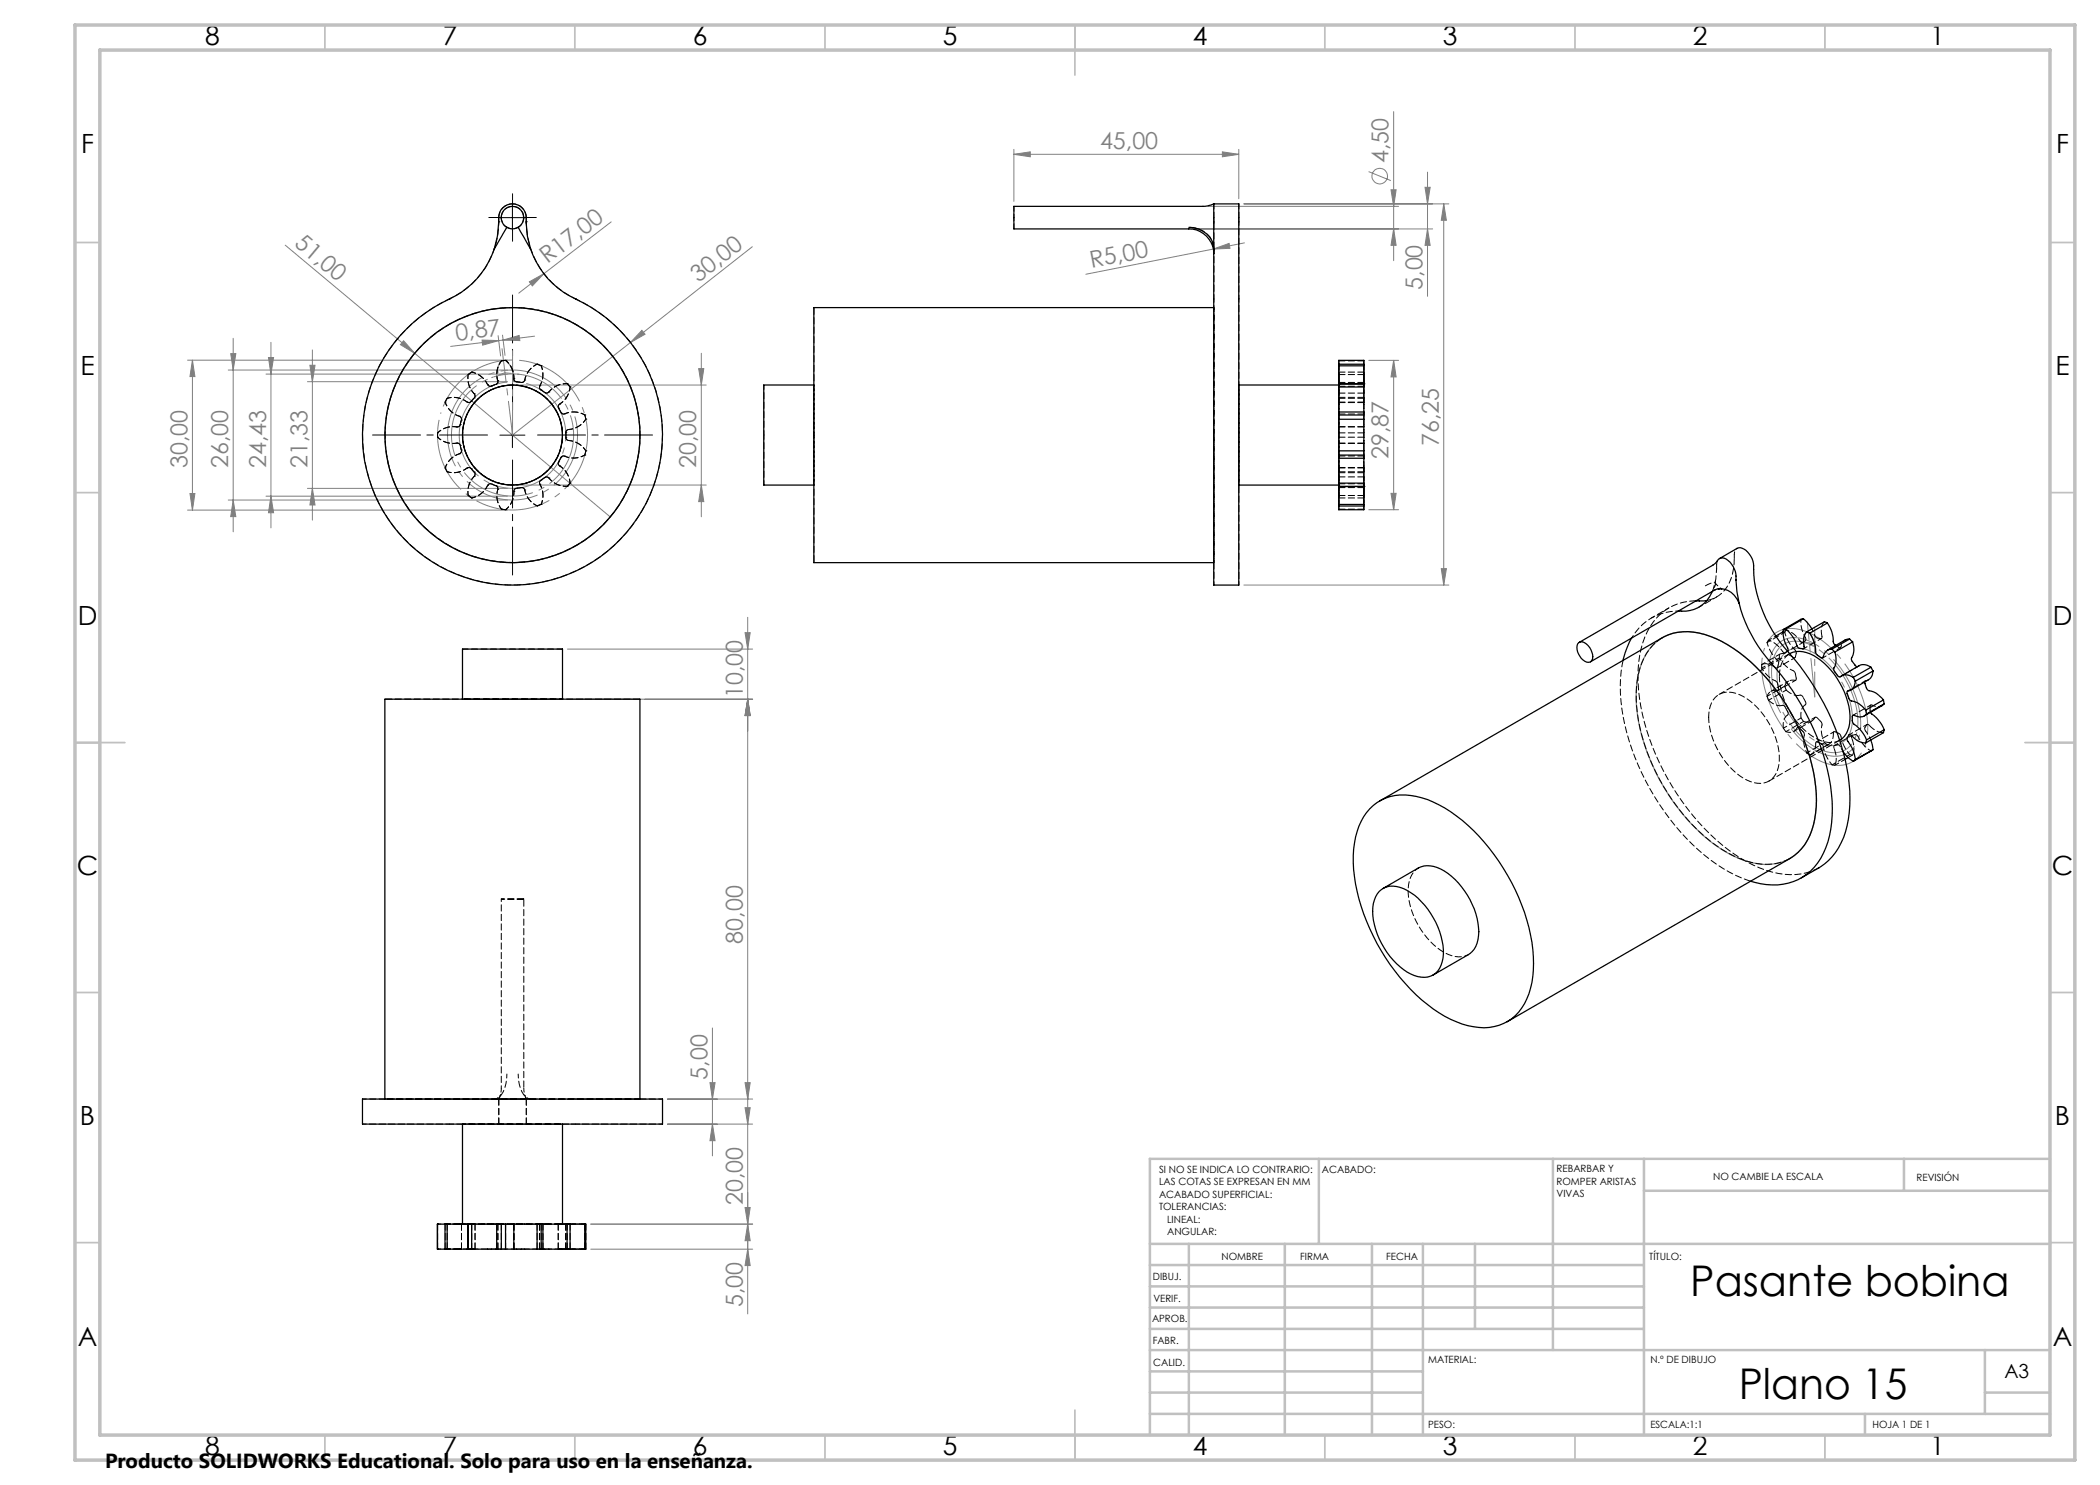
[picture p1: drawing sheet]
<svg xmlns="http://www.w3.org/2000/svg" width="420mm" height="297mm" viewBox="0 0 420 297" stroke-linecap="round" stroke-linejoin="round" font-family="sans-serif">
<g fill="none" stroke="#808080" stroke-width=".2">
<path d="M202.8 30.9l3.3-.5v1zM202.8 29.9v10.4M202.8 30.9h45M244.5 30.4l3.3 .5-3.3 .5zM247.8 29.9v9.9M273.7 34.3l4.5 1.8M278.2 38h1l-.5 3.3zM278.7 22.3v29.8M285 37.5h1l-.5 3.3zM285.5 34.4v24.9M57 49l65.1 54.4M105.9 56.4l2.9-1.7-2.3 2.5z"/>
<path d="M122.2 44.4l-18.4 14.2M150.5 49.4l-48 37.6M238.8 45.8h47.7M241.6 41.3h38.1M242.7 49.8l3.1-1.1 .2 1zM242.7 49.8l-25.5 5.1M248.8 40.8h41M248.9 48.6l-6.2 1.2M278.7 45.8l.5 3.3h-1zM285.5 45.8l.5 3.3h-1zM288.7 40.8v76.2M288.7 40.8l.6 3.3h-1z"/>
<path d="M37.5 72h64M38.5 72v30M38.5 72l.5 3.3h-1zM45.6 74h55.9M46.1 70.7h1.1l-.6 3.3zM46.6 67.7v38.7M53.2 74.8h48.3M53.7 71.5h1l-.5 3.3zM54.2 68.5v37.1M61.5 76.3h40M62 73.1h1l-.5 3.2zM62.5 70v34"/>
<path d="M80.7 68.2l2.2 2.5-2.8-1.8zM96.4 68l3.4 .1-3.3 .9zM99.6 67.1l.5 4.1M99.8 68.1l-9.7 1.2M100.5 67l.5 4.1M100.6 68l-.8 .1M100.6 68l3.2-.9 .2 1zM103.5 77h37.8M106.9 67.2l-6.3 .8M128.4 66.1l.6 .7-2.9 1.7zM139.7 73.7h1.1l-.5 3.3zM140.3 70.7v32.7"/>
<path d="M273.8 72.1h5.9M278.7 72.1l.5 3.3h-1zM278.7 72.1v29.8M38 98.7h1l-.5 3.3zM53.2 99.2h48.3M54.2 99.2l.5 3.3h-1zM61.5 97.7h40M62.5 97.7l.5 3.3h-1zM103.5 97h37.8M140.3 97l.5 3.3h-1.1zM278.2 98.7h1l-.5 3.2zM37.5 102h64"/>
<path d="M45.6 100h55.9M46.6 100l.6 3.3h-1.1zM248.8 117h41M273.8 101.9h5.9M288.3 113.7h1l-.6 3.3zM113.5 139.8h37M113.5 129.8h37M149 126.5h1l-.5 3.3zM149.5 139.8l.5 3.3h-1zM149.5 123.5v139.3M133.5 219.8h17M142 216.5h1l-.5 3.3z"/>
<path d="M142.5 205.6v25.6M149 216.5h1l-.5 3.3zM133.5 224.8h17M142.5 224.8l.5 3.3h-1zM149 221.5h1l-.5 3.3zM118.1 244.8h32.4M118.1 249.8h32.4M149 241.5h1l-.5 3.3zM149.5 244.8l.5 3.3h-1zM149.5 249.8l.5 3.3h-1z"/>
<circle cx="275.9" cy="35.2" r="1.56"/>
</g>
<g fill="none" stroke="#808080" stroke-width=".25">
<path d="M100.3 72.2a4.5 4.5 0 0 0-.6 4.5M101.1 72.1a4.6 4.6 0 0 1 1.6 4.3M330.7 128.9a10 10 0 0 1 10.8-1.8 30.6 30.6 0 0 1 14.3 11.8 38.8 38.8 0 0 1 7.5 21.4 14.2 14.2 0 0 1-3.5 10 9.9 9.9 0 0 1-10.3 2 28.1 28.1 0 0 1-13.2-9.7 40.3 40.3 0 0 1-9.1-22.5 15.2 15.2 0 0 1 3.2-10.8zM361.4 126.4a3.4 3.4 0 0 0-.4 3.5M361.9 126.6a6 6 0 0 1 1.2 4.2"/>
<circle cx="102.5" cy="87" r="25.5"/>
</g>
<path d="M90.1 83.2a13 13 0 0 1 21.7-5.3 13 13 0 0 1-5.7 21.6 13 13 0 0 1-16.3-15.3l.3-1" fill="none" stroke="#808080" stroke-width=".2" stroke-dasharray="15.2 1.3 1.3 1.3" stroke-dashoffset="4.9" stroke-linecap="butt"/>
<path d="M92.3 83.9a10.7 10.7 0 0 1 17.8-4.4 10.7 10.7 0 0 1-4.6 17.7 10.7 10.7 0 0 1-13.4-12.4l.2-.9" fill="none" stroke="#808080" stroke-width=".2" stroke-dasharray="15.2 1.3 1.3 1.3" stroke-dashoffset="2.7" stroke-linecap="butt"/>
<path d="M90.8 83.4a12.2 12.2 0 0 1 20.4-5 12.2 12.2 0 0 1-5.3 20.3 12.2 12.2 0 0 1-15.3-14.3l.2-1" fill="none" stroke="#808080" stroke-width=".2" stroke-dasharray="15.2 1.3 1.3 1.3" stroke-dashoffset="7.3" stroke-linecap="butt"/>
<path d="M88.2 82.6a15 15 0 0 1 25-6.1 15 15 0 0 1-6.6 24.9 15 15 0 0 1-18.7-17.7l.3-1.1" fill="none" stroke="#808080" stroke-width=".2" stroke-dasharray="15.2 1.3 1.3 1.3" stroke-dashoffset="-1.4" stroke-linecap="butt"/>
<path d="M354.2 131.2a4.9 4.9 0 0 1 6.8-3.3 18 18 0 0 1 9.5 9.8 14 14 0 0 1 1 10.5 5 5 0 0 1-7 2.6 18.6 18.6 0 0 1-9.5-10.7 14.2 14.2 0 0 1-.8-8.9" fill="none" stroke="#808080" stroke-width=".2" stroke-dasharray="15.2 1.3 1.3 1.3" stroke-dashoffset="3.4" stroke-linecap="butt"/>
<path d="M355.7 132.7a4.2 4.2 0 0 1 6.1-2.6 16.2 16.2 0 0 1 8.5 11.8 6.7 6.7 0 0 1-1.6 6.5 5.1 5.1 0 0 1-5.8-.3 16.3 16.3 0 0 1-7.4-14.1l.2-1.3" fill="none" stroke="#808080" stroke-width=".2" stroke-dasharray="15.2 1.3 1.3 1.3" stroke-dashoffset="-.2" stroke-linecap="butt"/>
<path d="M354.7 131.7a4.7 4.7 0 0 1 6.7-3 17.6 17.6 0 0 1 9.2 10.3 11.3 11.3 0 0 1 0 9.4 4.8 4.8 0 0 1-6.3 1.6 18.1 18.1 0 0 1-9.3-11.4 12.3 12.3 0 0 1-.3-6.9" fill="none" stroke="#808080" stroke-width=".2" stroke-dasharray="15.2 1.3 1.3 1.3" stroke-dashoffset="5.4" stroke-linecap="butt"/>
<path d="M352.8 129.9a5.7 5.7 0 0 1 7.9-3.8 20.2 20.2 0 0 1 10.4 10.2 17.8 17.8 0 0 1 2 12.5 5.7 5.7 0 0 1-7.9 3.9 20.2 20.2 0 0 1-10.4-10.2 17.8 17.8 0 0 1-2-12.6" fill="none" stroke="#808080" stroke-width=".2" stroke-dasharray="15.2 1.3 1.3 1.3" stroke-dashoffset="-1.6" stroke-linecap="butt"/>
<g fill="none" stroke="#c0c0c0" stroke-width=".35">
<path d="M65 5v5M115 5v5M165 5v5M215 5v10M265 5v5M315 5v5M365 5v5M15 48.5h5M410 48.5h5M15 98.5h5M410 98.5h5M15 148.5h10"/>
<path d="M405 148.5h10M15 198.5h5M410 198.5h5M15 248.5h5M410 248.5h5M65 287v5M115 287v5M165 287v5M215 282v10M265 287v5M315 287v5M365 287v5"/>
</g>
<g fill="none" stroke="#c0c0c0" stroke-width=".5">
<path d="M263.8 231.8v17M310.6 231.8v38.2M328.8 231.8v55.2M328.8 238.2h81.2M380.8 231.8v6.4M410 231.8h-180v55.2M230 248.8h180M230 257.3h98.8M230 253h98.8M237.8 248.8v38.2M257 248.8v38.2M274.4 248.8v38.2"/>
<path d="M284.6 248.8v38.2M295 248.8v17M230 265.8h98.8M230 261.5h98.8M230 278.5h54.6M230 274.3h54.6M230 270h180M397 278.5h13M397 270v12.8M230 282.8h180M373 282.8v4.2"/>
</g>
<path d="M15 5h400v287h-400zM20 10h390v277h-390z" fill="none" stroke="#c0c0c0" stroke-width=".7"/>
<path d="M97.5 87h-23M102.5 82v-23M102.5 92v23M107.5 87h23" fill="none" stroke="#000" stroke-width=".2" stroke-dasharray="15.2 1.3 1.3 1.3" stroke-dashoffset="5.6"/>
<path d="M100 43.5h-2.2M102.5 41v-2.2M102.5 46v2.3M105 43.5h2.3" fill="none" stroke="#000" stroke-width=".2" stroke-dasharray="15.2 1.3 1.3 1.3"/>
<path d="M100 43.5h5M102.5 41v5M100 87h5M102.5 84.5v5" fill="none" stroke="#000" stroke-width=".2"/>
<path d="M102.5 87v-16.9" fill="none" stroke="#808080" stroke-width=".2" stroke-dasharray="15.2 1.3 1.3 1.3" stroke-dashoffset="8.7"/>
<path d="M99.4 74.4l4.4 .5M102.5 74l-4.2 1.5" fill="none" stroke="#808080" stroke-width=".2" stroke-dasharray="15.2 1.3 1.3 1.3" stroke-dashoffset="14.9"/>
<path d="M102.5 87l-2.1-17.3" fill="none" stroke="#808080" stroke-width=".2" stroke-dasharray="15.2 1.3 1.3 1.3" stroke-dashoffset="8.5"/>
<path d="M362.9 139.4v-13.8" fill="none" stroke="#808080" stroke-width=".2" stroke-dasharray="15.2 1.3 1.3 1.3" stroke-dashoffset="10.3"/>
<path d="M362.9 128.8l-2.9-.5" fill="none" stroke="#808080" stroke-width=".2" stroke-dasharray="15.2 1.3 1.3 1.3"/>
<path d="M362.9 139.4l-1.4-15" fill="none" stroke="#808080" stroke-width=".2" stroke-dasharray="15.2 1.3 1.3 1.3" stroke-dashoffset="7.5"/>
<path d="M360.7 127.8l3.2 2.2" fill="none" stroke="#808080" stroke-width=".2" stroke-dasharray="15.2 1.3 1.3 1.3" stroke-dashoffset="15.2"/>
<g fill="#808080">
<path d="M80.7 68.2l2.2 2.5-2.8-1.8z"/>
<path d="M242.7 49.8l3.1-1.1 .2 1z"/>
<path d="M105.9 56.4l2.9-1.7-2.3 2.5z"/>
<path d="M128.4 66.1l.6 .7-2.9 1.7z"/>
<path d="M96.4 68l3.4 .1-3.3 .9zM100.6 68l3.2-.9 .2 1z"/>
<path d="M142.5 224.8l.5 3.3h-1zM142 216.5h1l-.5 3.3zM149 216.5h1l-.5 3.3zM149.5 139.8l.5 3.3h-1zM149.5 139.8l.5 3.3h-1zM149 126.5h1l-.5 3.3zM149.5 244.8l.5 3.3h-1zM149 221.5h1l-.5 3.3z"/>
<path d="M139.7 73.7h1.1l-.5 3.3zM140.3 97l.5 3.3h-1.1zM38.5 72l.5 3.3h-1zM38 98.7h1l-.5 3.3zM46.1 70.7h1.1l-.6 3.3zM46.6 100l.6 3.3h-1.1zM53.7 71.5h1l-.5 3.3zM54.2 99.2l.5 3.3h-1zM62 73.1h1l-.5 3.2zM62.5 97.7l.5 3.3h-1zM278.2 38h1l-.5 3.3zM278.7 45.8l.5 3.3h-1zM288.7 40.8l.6 3.3h-1zM288.3 113.7h1l-.6 3.3zM285 37.5h1l-.5 3.3zM285.5 45.8l.5 3.3h-1zM278.7 72.1l.5 3.3h-1zM278.2 98.7h1l-.5 3.2zM149 241.5h1l-.5 3.3zM149.5 249.8l.5 3.3h-1z"/>
<path d="M202.8 30.9l3.3-.5v1zM244.5 30.4l3.3 .5-3.3 .5z"/>
</g>
<g fill="none" stroke="#000" stroke-width=".25">
<path d="M98.8 49.8a16.2 16.2 0 0 0 .9-5.3 2.98 2.98 0 0 1 3.3-3.7 3.1 3.1 0 0 1 2.2 3.8l.3 2.6 .6 2.6M98.8 49.8a16.9 16.9 0 0 1-8.9 10 30 30 0 0 0-11 45.8 30 30 0 0 0 47.2 0 30 30 0 0 0-11-45.8 16.8 16.8 0 0 1-9-10M101.4 45.5l-2.6 4.3M103.6 45.5l2.5 4.3M237.8 45.5a4.7 4.7 0 0 1 4.9 4.3M242.7 40.8l-1.8 .5h-38.1v4.5h35a4.9 4.9 0 0 1 4.9 5M242.7 40.8h5.1v76.2h-5.1v-67.2M242.7 40.8v9M162.8 77h-10v20h10M242.7 61.5h-79.9v51h79.9M247.8 77h20M267.8 77.4v5"/>
<path d="M267.8 76.8v.6M267.8 76.8h.1M267.8 73.2v3.6M267.8 72.8v.4M267.8 72.8v-.7h5v.7M267.8 76.8h5M267.8 77.4h5M267.8 73.2h5M267.8 72.8h5M272.8 77.4v5M272.8 76.8v.6M272.8 76.8h.1"/>
<path d="M272.8 73.2v3.6M272.8 72.8v.4M247.8 97h20M267.8 83.9v6.3M267.8 90.2v.8M267.8 83v.9M267.8 91v.6M267.8 82.4v.6M267.8 91.6v5M267.8 96.6v.7M267.8 97.3h.1M267.8 97.3v3.6"/>
<path d="M267.8 91.6h5M267.8 82.4h5M267.8 97.3h5M267.8 90.2h5M267.8 91h5M267.8 83.9h5M267.8 83h5M267.8 96.6h5M272.8 83.9v6.3M272.8 90.2v.8M272.8 83v.9M272.8 91v.6"/>
<path d="M272.8 82.4v.6M272.8 91.6v5M272.8 96.6v.7M272.8 97.3h.1M272.8 97.3v3.6M267.8 100.9v.3M267.8 101.2v.7h5v-.7M267.8 100.9h5M267.8 101.2h5M272.8 100.9v.3M342.4 118.3a6.3 6.3 0 0 1-6.7 3.9M343.5 112.1l-.9 .9-26.8 15.5"/>
<path d="M343.5 112.1a1.26 1.26 0 0 1 2.1 0 4.4 4.4 0 0 1 1.6 4l.2 2.2 .4 2.4M343.6 117.8a3.9 3.9 0 0 1 4.2 2.9M343.7 117.8l-.6 .1-25 14.5M343.8 117.8h.2M343.9 111.7l3.5-2a2.05 2.05 0 0 1 2.4 1.1l.6 .9 .3 1a27 27 0 0 0 8.1 19.1 47.5 47.5 0 0 1 11.2 26.4 19.5 19.5 0 0 1-2.9 12.3 11.1 11.1 0 0 1-3.3 3.1l-3.5 2M344.2 117.8h.1M92.5 139.8v-10h20v10M315.7 128.5a1.41 1.41 0 0 1 1.9 .6 2.5 2.5 0 0 1 .6 3.2 1.95 1.95 0 0 1-2.5-1.5l-.3-.9a1.44 1.44 0 0 1 .3-1.4zM326.3 127.6l-.9 1.9-.8 2.6M341.4 120.1l-2.2 .1M347.8 120.7a29.9 29.9 0 0 0 7.5 13.1 47.9 47.9 0 0 1 11.1 26.4 19.5 19.5 0 0 1-2.8 12.3 11 11 0 0 1-11.5 4.2l-2-.5M356.6 126.4l-1.4 .8"/>
<path d="M356.7 125.9a8.6 8.6 0 0 0 .9 4.1l-.1 .2M357.2 125.8l-.5 .1M357.2 125.8a9 9 0 0 1 2.4 3.7l.8 .2a.31 .31 0 0 0 .4 0 .31 .31 0 0 0 0-.4 3.2 3.2 0 0 1 .6-2.9M357.9 130.7a5.1 5.1 0 0 1 5.6 .9 15.7 15.7 0 0 1 6.5 12.3 4.6 4.6 0 0 1-2.1 4.2M360.7 123.8l.7 .6 1 1.4M360.7 123.8l-.5 .1-3.5 2M360.7 123.8l-3.5 2M361.4 126.4l.5 .2M361.9 126.6a7.8 7.8 0 0 1 1.3 4.1l1 .8a.24 .24 0 0 0 .2 .1 .24 .24 0 0 0 .2-.2 1.81 1.81 0 0 1 1.8-1.6M365.5 124.6a7.8 7.8 0 0 1 1.2 4.1l.5 .4M365.5 124.6l-.6-.2-3.5 2M365.5 124.6l-3.6 2"/>
<path d="M366.4 129.8l.6 .6M367 130.4a4.1 4.1 0 0 1-.3 3.4l.2 .5a1.73 1.73 0 0 0 1.2 1.1 2.16 2.16 0 0 1 2.6 .1M369.9 127.8l.6 .6M369.9 127.8l-.9 .2-3.5 2M369.9 127.8l-3.5 2M370.5 128.4a4.6 4.6 0 0 1-.2 3.5l.8 1.2 .4 .2M370.5 128.4l-3.5 2M370.7 135.5l.4 .7M371.1 136.2a1.99 1.99 0 0 1-1.7 2.1v.5a2.01 2.01 0 0 0 .9 1.4 4.2 4.2 0 0 1 2.8 1.8M372.9 136.4l.1 .2a2.21 2.21 0 0 0 .8 1.5 4.4 4.4 0 0 1 2.9 1.9M374.2 133.5l.4 .7M374.2 133.5a2.18 2.18 0 0 0-2.4-.4l-3.5 2.1"/>
<path d="M374.2 133.5l-3.5 2M374.6 134.2l-.1 .8-.6 .8-3.7 2.2M374.6 134.2l-3.5 2M376.7 140l.1 .8M376.7 140l-3.6 2M368.6 150.4l1 1 1.1 .9M369.6 151.5l-.6 .4M371.1 151.9l-.4 .4M373.1 142l.2 .8M373.1 148.6a4.4 4.4 0 0 1-3-1.6h-.2a1.04 1.04 0 0 0-.3 1.3 6.8 6.8 0 0 1 1.5 3.6M373.3 142.8a2.15 2.15 0 0 1-2.7 .2l-.1 .3a2 2 0 0 0 .3 1.6 6.9 6.9 0 0 1 2.5 3.1M373.3 148l-.2 .6"/>
<path d="M374.1 142.5l.1 .2a7 7 0 0 1 2.6 3.2M374.1 148l.5 1.9M374.6 149.9l-3.9 2.4M374.6 149.9l-3.5 2M376.8 140.8l-3.9 2.4M376.8 145.9l-.1 .6-3.6 2.1M376.8 140.8l-3.5 2M376.8 145.9l-3.5 2.1M274 161.7a9.4 9.4 0 0 1 9.2-2.4 24.8 24.8 0 0 1 12.6 7.9 40.7 40.7 0 0 1 10.9 24.1 15.8 15.8 0 0 1-3 11.1 9.6 9.6 0 0 1-10.1 2.7 27.4 27.4 0 0 1-13.6-9.6 40.4 40.4 0 0 1-9.3-23 15 15 0 0 1 3.3-10.8zM275.8 178.3a4.1 4.1 0 0 1 4.9-.6 15.2 15.2 0 0 1 7.9 11.4 6.4 6.4 0 0 1-1.4 5.5 4.4 4.4 0 0 1-5 .2 15.3 15.3 0 0 1-7.6-13.4 5.8 5.8 0 0 1 1.2-3.1zM275.9 160.2l56.6-32.7a11.1 11.1 0 0 1 9.6-.2 31.6 31.6 0 0 1 14.3 12.3 37.9 37.9 0 0 1 6.9 21.8 13.6 13.6 0 0 1-3.7 9.1l-1.6 1.2-56.6 32.7M276.6 177.7l7.1-4.1a5.2 5.2 0 0 1 5.2 .6 15.3 15.3 0 0 1 6.8 13 4.6 4.6 0 0 1-2 3.7l-7.1 4.1"/>
<path d="M72.5 219.8h60v5h-60zM77 219.8v-80h51v80M92.5 224.8v20M112.5 224.8v20M87.5 244.8h1.5M87.5 249.8h1.5M87.5 244.8h.1M87.5 249.8h.1M87.5 244.8v5M89 244.8h.4M89 249.8h.4M89 244.8v5"/>
<path d="M89.4 244.8h4.2M89.4 249.8h4.2M89.4 244.8v5M93.6 244.8v5M93.6 244.8h.1M93.6 249.8h.1M93.6 244.8h.7M93.6 249.8h.7M94.3 244.8h5M94.3 249.8h5M94.3 244.8v5M99.3 244.8h1"/>
<path d="M99.3 249.8h1M99.3 244.8v5M100.3 249.8h.8M100.3 244.8h.8M100.3 244.8v5M101.1 244.8h1.7M101.1 249.8h1.7M101.1 244.8v5M102.8 244.8h4.6M102.8 249.8h4.6M102.8 244.8v5M107.4 244.8h.8"/>
<path d="M107.4 249.8h.8M107.4 244.8v5M108.2 244.8h.4M108.2 249.8h.4M108.2 244.8v5M108.6 244.8h4.8M108.6 249.8h4.8M108.6 244.8v5M113.4 244.8h.6M113.4 249.8h.6M113.4 244.8v5M114 244.8h2.9"/>
<path d="M114 249.8h2.9M114 244.8v5M116.9 244.8h.3v5h-.3M116.9 244.8v5"/>
<circle cx="102.5" cy="43.5" r="2.26"/>
<circle cx="102.5" cy="87" r="25.5"/>
<circle cx="102.5" cy="87" r="10"/>
</g>
<g fill="none" stroke="#000" stroke-width=".2" stroke-dasharray="1.3 .6" stroke-dashoffset=".7">
<path d="M92.5 87a10 10 0 0 0 14.7 8.8 10 10 0 0 0 .9-17.1 10 10 0 0 0-15.5 7.3l-.1 1M92.5 87a10 10 0 0 1 14.7-8.8 10 10 0 0 1 .9 17.1 10 10 0 0 1-15.5-7.3l-.1-1M112.5 87a10 10 0 0 1-14.7 8.8 10 10 0 0 1-.9-17.1 10 10 0 0 1 15.6 7.3v1M267.8 88.6v-1.2M267.8 86.6v-1.2M272.8 88.6v-1.2M272.8 86.6v-1.2M346.9 110.9a1.38 1.38 0 0 1 .5-1.3M112.5 139.8h-20h20M326.3 127.6a10.5 10.5 0 0 1 9.4-5.4M353.7 128a5.2 5.2 0 0 1 2.8 2.3M357.2 126a5.2 5.2 0 0 1 2.8 2.2"/>
<path d="M362.4 125.8l.5 1.3M361.4 150.6a5.2 5.2 0 0 1-.5-3.5M364.9 148.5a5.2 5.2 0 0 1-.5-3.5M99.8 219.8h5.5M106 219.8l-.6-.3-.5-.5M92.5 224.8h20h-20M99.8 224.8h5.5M92.5 244.8h20h-20M94.8 244.8h-1.2M94.8 249.8h-1.2M109.8 244.8h3.6M109.8 249.8h3.6"/>
</g>
<g fill="none" stroke="#000" stroke-width=".2" stroke-dasharray="1.3 .6" stroke-dashoffset=".4">
<path d="M99.8 44.4v-.9M101.4 45.4a2.25 2.25 0 0 0 2.2 0M105.3 44.4v-.9M115.1 59.8a30 30 0 0 1 11 45.8 30 30 0 0 1-47.1 0 30 30 0 0 1 10.9-45.8M242.8 59.8v-10M242.8 44.4v-.9M247.8 44.4v-.9M93.6 74.9l.7-.5M100.3 72.2l.8-.1M107.4 72.8l.8 .3M113.4 76.7l.6 .7M267.8 78v-.8"/>
<path d="M267.8 76.1v.8M267.8 78.8v.8M272.8 77.2v.8M272.8 76.9v-.8M272.8 79.6v-.8M87.5 87.4v-.8M89 80.4l.4-.7M89.4 94.4l-.4-.8M94.4 99.6l-.8-.5M114 96.6l-.6 .7M117 83l.2 .8M117.2 90.2l-.2 .8"/>
<path d="M152.8 87v-10M152.8 97v-10M267.8 96.8v-.8M267.8 97.1v.8M267.8 94.4v.9M267.8 94.4v-.7M267.8 80.3v-.7M267.8 90v.8M267.8 83.3v.7M267.8 94.4v-.8M267.8 80.4v-.7M267.8 87.4v-.8"/>
<path d="M272.8 96v.8M272.8 97.9v-.8M272.8 95.3v-.9M272.8 94.4v-.7M272.8 80.3v-.7M272.8 90.8v-.8M272.8 84v-.7M272.8 94.4v-.8M272.8 80.4v-.7M272.8 87.4v-.8M101.1 101.9l-.8-.1M108.2 100.9l-.8 .3"/>
<path d="M343.3 112.9l.2-.8M352.3 133.6v-.7M355.1 136.2l.5 .6M355.4 132l.3 .4v.4M355.7 137.7l-.1-.9M355.9 131.6v-.7M357.1 130.5h-.3l-.3-.2M357.2 126l-.6 .4M357.2 138l-.2-.8M359.1 134.8l-.5-.7M359.2 130.7v-.4l-.2-.3M359.2 135.6l-.1-.8"/>
<path d="M360 128.2l.3 .3h.3M360.6 139.4l-.3-.3-.3-.1M361.1 128.2l.1-.3-.1-.4M362.9 127.1l.3 .3 .3 .2M353.7 140.1l-.3-.8M356.5 141.1h.3l.3 .4M357.2 146.3l-.5-.7M357.5 142.3l.1 .4-.1 .3M360.6 146.3l.2 .4 .1 .4M360.6 146.3l-.6-.6M360.7 144.3l-.5-.7M361.1 141l.1-.3-.1-.4"/>
<path d="M362 151l-.6-.4M364.1 144.3l-.6-.7M364.2 148.7l.5 .7M364.2 148.7l-.7-.3M364.4 145v-.4l-.3-.3M365.5 149l-.6-.5M367.5 149h.3l.3 .4M367.7 146.7l-.6-.3M368.2 147.3l-.5-.6M369 151.9l-2 1.1M371.6 147.3l-.3-.3-.3-.1M373 145.5v.3l.1 .4"/>
<path d="M374 141.3v.8M293.7 190.9a4.8 4.8 0 0 1-4.8-.4 15.5 15.5 0 0 1-7.3-12.8 4.7 4.7 0 0 1 2.1-4.1M98.9 219.8h.9M105.3 219.8h.8M91.4 244.8h-2.4M91.4 249.8h-2.4M93.4 249.8h.8M93.6 244.8h.7M93.6 249.8h.7M94.2 244.8h-.8M97.5 249.8h.8M98.3 244.8h-.8"/>
<path d="M98.3 244.8h.9M98.3 249.8h.9M100.3 244.8h.8M100.3 249.8h.8M104.9 244.8h2.5M104.9 249.8h2.5M107.4 244.8h.8M107.4 249.8h.8M108.2 244.8h.7M108.2 249.8h.7M108.9 249.8h.9M109.8 244.8h-.9"/>
<path d="M112.2 249.8h.7M112.2 244.8h.7M112.9 244.8h-.7M112.9 249.8h-.7"/>
</g>
<g fill="none" stroke="#000" stroke-width=".2" stroke-dasharray="1.3 .6" stroke-dashoffset=".6">
<path d="M100.3 43.8a2.25 2.25 0 0 0 1.1 1.6M103.6 45.4l.3-.1a2.25 2.25 0 0 0 .8-1.5M267.8 76.1v-3.9M267.8 78.8v-3.9M272.8 76.1v-3.9M272.8 78.8v-3.9M162.8 87v10v-20v10M247.8 87v10v-20v10M267.8 87v-10v20v-10M267.8 99.1v-3.8M272.8 99.1v-3.8M242.8 117v-57.2"/>
<path d="M247.8 117v-57.2M267.8 101.8v-3.9M272.8 101.8v-3.9M342.5 118.2l1.2-.4M342.7 117.7l.5-1.8 .1-2.1M355.1 136.2a5.9 5.9 0 0 1-2.8-2.6M358.6 134.1a5.9 5.9 0 0 1-2.7-2.5M361.1 127.5a5.9 5.9 0 0 1-.9-3.7M373.1 146.2l1.1 1.8M374.2 150.2a6.5 6.5 0 0 1-2.6-2.9M99.9 219.5l.2-.5a1.46 1.46 0 0 1-1.1 .8M87.5 244.8h3.9"/>
<path d="M87.5 249.8h3.9M89.4 244.8h4M89.4 249.8h4M93.6 244.8h1.2M93.6 249.8h1.2"/>
</g>
<g fill="none" stroke="#000" stroke-width=".2" stroke-dasharray="1.3 .6">
<path d="M89.9 59.8h.1M99.8 43.5h.1M99.8 44.4h.1M100.3 43.5v.3M100.3 43.8h.1M104.7 43.8h.1M104.7 43.8l.1-.3M104.8 43.5a2.25 2.25 0 0 0-2.3-2.2 2.25 2.25 0 0 0-2.2 2.2M105.3 43.5h.1M105.3 44.4h.1M115.1 59.8h.1M242.8 44.6v-.2"/>
<path d="M89.4 79.7h.1M93.6 74.9h.1M94.3 74.4h.1M94.8 78.8h.1M94.8 79.6h.1M97.5 76.9h.1M98.3 77.2h.1M99.2 76.9h.1M99.6 76.1h.1M100.3 72.2h.1M101.1 72.1h.1M102.8 75.7h.1"/>
<path d="M103.3 76.4h.1M104.3 76.5h.1M104.9 76h.1M107.4 72.8h.1M108 77.2h.1M108.2 78h.1M108.2 73.1h.1M108.9 78.5h.1M109.8 78.4h.1M113.4 76.7h.1M114 77.4h.1M267.8 78.4v.2v-.1"/>
<path d="M267.8 78v.5M267.8 76.7v.5M267.8 76v-3.2M267.8 76v.5M267.8 76.4v.1M267.8 76.4v-.7M267.8 72.2v-.1M267.8 77.2v-.3M267.8 74.9v-.5M267.8 78.6h5M267.8 76.5h5M267.8 77.3h5"/>
<path d="M272.8 78.5v.1v-.2M272.8 78v.5M272.8 76.7v.5M272.8 76v-3.2M272.8 76.5v-.5M272.8 76.4v.1M272.8 75.7v.7M272.8 72.2v-.1M272.8 72.2h-5M272.8 77.2v-.3M272.8 76.9v.3M272.8 74.4h-5"/>
<path d="M272.8 74.9h-5M272.8 74.9v-.5M272.8 79.7h-5M272.8 79.5h-5M87.5 86.6h.1M87.5 87.4h.1M89 80.4h.1M89 93.6h.1M89.4 94.4h.1M91.4 85.4h.1M91.4 88.6h.1M91.9 83.3h.1"/>
<path d="M91.9 90.8h.1M92.1 84.9h.1M92.1 89.1h.1M92.3 84h.1M92.3 90h.1M93.4 80.4h.1M93.4 93.6h.1M93.6 99.1h.1M94.2 80.3h.1M94.2 93.7h.1M94.4 99.6h.1M94.8 95.3h.1"/>
<path d="M94.8 94.4h.1M97.5 97.1h.1M98.3 96.8h.1M99.2 97.1h.1M99.6 97.9h.1M102.8 98.3h.1M103.3 97.6h.1M104.3 97.5h.1M104.9 98h.1M108 96.8h.1M108.2 96h.1M108.9 95.5h.1"/>
<path d="M109.8 95.6h.1M111.7 81.6h.1M111.7 92.4h.1M111.9 80.8h.1M111.9 93.2h.1M112.2 82.5h.1M112.2 91.5h.1M112.9 82.8h.1M112.9 91.2h.1M113.2 87.5h.1M113.2 86.5h.1M113.4 97.3h.1"/>
<path d="M113.7 85.9h.1M113.7 88.1h.1M114 96.6h.1M117 83h.1M117 91h.1M117.2 83.8h.1M117.2 90.2h.1M267.8 91.6v-.4M267.8 82.8v-.4M267.8 91.5v-.3M267.8 82.8v-.3M267.8 91.5v.1"/>
<path d="M267.8 82.4v.1M267.8 95.5v-.1v.2M267.8 95.5v.5M267.8 96.8v.5M267.8 97.5v.5M267.8 97.5v.1M267.8 98.3v-.7M267.8 97.1v-.3M267.8 99.6v-.5M267.8 93.6v-.1v.2M267.8 80.3v.2v-.1M267.8 88.6v.5"/>
<path d="M267.8 84.9v.5M267.8 82.8h5M267.8 80.5h5M267.8 94.5h5M267.8 85.4h5M267.8 88.7h5M272.8 91.6v-.4M272.8 82.8v-.4M272.8 91.2v.3M272.8 82.5v.3M272.8 91.5v.1M272.8 82.4v.1"/>
<path d="M272.8 95.6v-.2v.1M272.8 95.5v.5M272.8 96.8v.5M272.8 98v-.5M272.8 97.5v.1M272.8 97.6v.7M272.8 97.1v-.3M272.8 96.8v.3M272.8 99.6h-5M272.8 99.1h-5M272.8 99.6v-.5M272.8 93.7v-.2v.1"/>
<path d="M272.8 80.4v.1v-.2M272.8 94.4h-5M272.8 89.1v-.5M272.8 85.4v-.5M272.8 87.4h-5M272.8 86.6h-5M272.8 93.6h-5M272.8 80.4h-5M272.8 91.2h-5M272.8 95.4h-5M272.8 97.5h-5M272.8 96.8h-5"/>
<path d="M272.8 93.5h-5M272.8 88.6h-5M272.8 85.3h-5M100.3 101.8h.1M101.1 101.9h.1M107.4 101.2h.1M108.2 100.9h.1M267.8 101.2v-3.2M267.8 101.9v-.1M272.8 101.2v-3.2M272.8 101.9v-.1M272.8 101.8h-5"/>
<path d="M342.5 118.3l.2-.6M343.1 116.6v-.4M343.3 113.8v-.2M353.4 128.5l.3-.5M355.5 133.4a.27 .27 0 0 1-.2 .2 .27 .27 0 0 1-.2-.1M356.9 126.5l.3-.5M357.1 130.5l.4-.3M358.6 131.5a.27 .27 0 0 0 .3 .1 .27 .27 0 0 0 .2-.2M360 139a3.1 3.1 0 0 1-2.8-1M360.6 128.5l.5-.3M363.5 127.6l.6 .1M364.4 127.3a3.1 3.1 0 0 1 .5-3"/>
<path d="M367.7 129.5a.27 .27 0 0 0 .3 .1 .27 .27 0 0 0 .2-.2M371.5 133.3h.1M371.6 133.3l.2-.2M373.1 136.1l-.2 .3M373.7 136l-.6 .1M356.5 141.1a3.1 3.1 0 0 1-2.8-1M363.1 148.7a.26 .26 0 0 1 .1-.3 .26 .26 0 0 1 .3 0M367 153h-.6M367.1 146.4a.26 .26 0 0 0-.3 0 .26 .26 0 0 0-.1 .3M367.5 149l-.5 .1M370.5 151l-.5-.1M371 146.9l-.5 .1"/>
<path d="M373.3 145l-.3 .5M374 142.1l.1 .4M374.4 141a.26 .26 0 0 0-.3 0 .26 .26 0 0 0-.1 .3M363.8 173.5a12.7 12.7 0 0 1-10.6 .5 34.8 34.8 0 0 1-15.8-12.3 46.9 46.9 0 0 1-9.8-25.1 18.9 18.9 0 0 1 3-12.2 10.4 10.4 0 0 1 8.6-4.2M89.9 219.8h9M99.8 219.8h.1M99.8 219.8v-.1M99.8 219.7l.1-.2M105.2 219.7l.1 .1M105.2 219.7l-.1-.2M105.3 219.8h.1M105.3 219.8v5"/>
<path d="M106.1 219.8h9M99.8 224.8h.1M99.8 224.8v-5M105.3 224.8h.1M105.3 224.8v-5M87.5 244.8h.1M87.5 249.8h.1M87.5 249.8v-5M89 249.8v-5M89 244.8h.4M89 249.8h.4M89.4 249.8v-5"/>
<path d="M91.9 244.8h.4M91.9 249.8h.4M92 244.8h.3M92 249.8h.3M92.3 249.8h-.4M92.3 244.8h-.4M92.3 244.8h-.2M92.3 249.8h-.2M92.3 249.8v-5M93.6 244.8v5M93.6 249.8v-5M94.2 244.8h.6"/>
<path d="M94.2 249.8h.6M94.3 244.8h3.2M94.3 249.8h3.2M94.3 249.8v-5M94.8 244.8h.2h-.2M94.8 249.8h.2h-.2M94.8 244.8h-.6M94.8 249.8h-.6M95 249.8v-5M99.2 249.8h.4M99.4 244.8h.2M99.4 244.8v5"/>
<path d="M99.4 249.8h.2M99.6 244.8h-.4M99.6 249.8h-.2M99.6 249.8v-5M100.3 249.8v-5M101.1 249.8v-5M102.8 244.8v5M102.8 249.8h.5M102.8 249.8v-5M102.8 244.8h.1M102.8 249.8h.1M103.3 244.8h-.5"/>
<path d="M107.4 249.8v-5M107.9 244.8v5M108 249.8h.2M108 244.8h.6M108 249.8h.6M108 244.8h.2M108.2 244.8h-.2M108.2 249.8h-.2M108.2 249.8v-5M108.6 244.8h-.4M108.6 249.8h-.4M108.6 249.8v-5"/>
<path d="M111.6 244.8v5M111.7 244.8h.5M111.7 249.8h.5M111.7 244.8h.2M111.7 249.8h.2M111.9 249.8h-.2M111.9 244.8h-.2M112.2 244.8h-.5M112.2 249.8h-.5M113.2 244.8v5M113.2 244.8h.1M113.2 249.8h.1"/>
<path d="M113.2 244.8h.5M113.2 249.8h.5M113.2 249.8v-5M113.4 249.8v-5M113.4 244.8h.6M113.4 249.8h.6M113.7 249.8h-.5M113.7 244.8h-.5M114 249.8v-5M117 244.8h.2M117 249.8h.2M117 249.8v-5"/>
<path d="M117.2 249.8v-5"/>
</g>
<g fill="none" stroke="#000" stroke-width=".2" stroke-dasharray="1.3 .6" stroke-dashoffset=".5">
<path d="M99.8 44.4a17 17 0 0 1-9.9 15.4M115.1 59.8a17 17 0 0 1-9.8-15.4M247.8 44.4v15.4M89.4 79.7a4.4 4.4 0 0 1 4 .7M94.3 74.4a4.4 4.4 0 0 1 3.2 2.5M94.8 78.8a.6 .6 0 0 1 0 .8M94.8 78.8a4.4 4.4 0 0 1-1.2-3.9M94.8 79.6a.6 .6 0 0 0 0-.8M97.5 76.9a.6 .6 0 0 0 .8 .3M98.3 77.2a.6 .6 0 0 1-.8-.3M98.3 77.2l.9-.3M99.2 76.9a.6 .6 0 0 0 .4-.8"/>
<path d="M99.6 76.1a.6 .6 0 0 1-.4 .8M99.6 76.1a4.4 4.4 0 0 1 .7-3.9M101.1 72.1a4.4 4.4 0 0 1 1.7 3.6M102.8 75.7a.6 .6 0 0 0 .5 .7M103.3 76.4a.6 .6 0 0 1-.5-.7M103.3 76.4l1 .1M104.3 76.5a.6 .6 0 0 0 .6-.5M104.9 76a.6 .6 0 0 1-.6 .5M104.9 76a4.4 4.4 0 0 1 2.5-3.2M108 77.2a.6 .6 0 0 0 .2 .8M108.2 78a.6 .6 0 0 1-.2-.8M108.2 78l.7 .5"/>
<path d="M108.2 73.1a4.4 4.4 0 0 1-.2 4.1M108.9 78.5a.6 .6 0 0 0 .9-.1M109.8 78.4a.6 .6 0 0 1-.9 .1M109.8 78.4a4.4 4.4 0 0 1 3.6-1.7M114 77.4a4.4 4.4 0 0 1-2.1 3.4M267.8 79.7v-.2v.9M272.8 79.7v-.2v.9M87.5 86.6a4.4 4.4 0 0 1 3.9-1.2M89 93.6a4.4 4.4 0 0 1 2.9-2.8M91.4 85.4a.6 .6 0 0 0 .7-.5M91.4 88.6a.6 .6 0 0 1 .7 .5M91.4 88.6a4.4 4.4 0 0 1-3.9-1.2"/>
<path d="M91.9 83.3a.6 .6 0 0 1 .4 .7M91.9 83.3a4.4 4.4 0 0 1-2.9-2.9M91.9 90.8a.6 .6 0 0 0 .4-.8M92 84.9a.6 .6 0 0 1-.6 .5M92 84.9l.3-.9M92.1 89.1a.6 .6 0 0 0-.7-.5M92.3 84a.6 .6 0 0 0-.4-.7M92.3 90a.6 .6 0 0 1-.4 .8M92.3 90l-.2-.9M93.4 80.4a.6 .6 0 0 0 .8-.1M93.4 93.6a.6 .6 0 0 1 .8 .1M93.4 93.6a4.4 4.4 0 0 1-4 .8"/>
<path d="M93.6 99.1a4.4 4.4 0 0 1 1.2-3.8M94.2 80.3a.6 .6 0 0 1-.8 .1M94.2 80.3l.6-.7M94.2 93.7a.6 .6 0 0 0-.8-.1M94.8 95.3a.6 .6 0 0 0 0-.9M94.8 94.4a.6 .6 0 0 1 0 .9M94.8 94.4l-.6-.7M97.5 97.1a.6 .6 0 0 1 .8-.3M97.5 97.1a4.4 4.4 0 0 1-3.1 2.5M98.3 96.8a.6 .6 0 0 0-.8 .3M99.2 97.1a.6 .6 0 0 1 .4 .8M99.2 97.1l-.9-.3"/>
<path d="M99.6 97.9a.6 .6 0 0 0-.4-.8M102.8 98.3a.6 .6 0 0 1 .5-.7M102.8 98.3a4.4 4.4 0 0 1-1.7 3.6M103.3 97.6a.6 .6 0 0 0-.5 .7M104.3 97.5a.6 .6 0 0 1 .6 .5M104.3 97.5l-1 .1M104.9 98a.6 .6 0 0 0-.6-.5M108 96.8a.6 .6 0 0 1 .2-.8M108 96.8a4.4 4.4 0 0 1 .2 4.1M108.2 96a.6 .6 0 0 0-.2 .8M108.9 95.5a.6 .6 0 0 1 .9 .1M108.9 95.5l-.7 .5"/>
<path d="M109.8 95.6a.6 .6 0 0 0-.9-.1M111.7 81.6a.6 .6 0 0 1 .2-.8M111.7 81.6l.5 .9M111.7 92.4a.6 .6 0 0 0 .2 .8M111.9 80.8a.6 .6 0 0 0-.2 .8M111.9 93.2a.6 .6 0 0 1-.2-.8M111.9 93.2a4.4 4.4 0 0 1 2.1 3.4M112.2 82.5a.6 .6 0 0 0 .7 .3M112.2 91.5a.6 .6 0 0 1 .7-.3M112.2 91.5l-.5 .9M112.9 82.8a.6 .6 0 0 1-.7-.3M112.9 82.8a4.4 4.4 0 0 1 4.1 .2"/>
<path d="M112.9 91.2a.6 .6 0 0 0-.7 .3M113.2 86.5a.6 .6 0 0 1 .5-.6M113.2 86.5v1M113.2 87.5a.6 .6 0 0 0 .5 .6M113.4 97.3a4.4 4.4 0 0 1-3.6-1.7M113.7 85.9a.6 .6 0 0 0-.5 .6M113.7 88.1a.6 .6 0 0 1-.5-.6M113.7 88.1a4.4 4.4 0 0 1 3.5 2.1M117 91a4.4 4.4 0 0 1-4.1 .2M117.2 83.8a4.4 4.4 0 0 1-3.5 2.1M128 87a25.5 25.5 0 0 0-37.8-22.4 25.5 25.5 0 0 0-1.4 43.9 25.5 25.5 0 0 0 39.2-19.8v-1.7M267.8 93.6v.9v-.1"/>
<path d="M267.8 90v-.9M267.8 84.9v-.9M272.8 93.6v.9v-.1M272.8 90v-.9M272.8 84.9v-.9M100.3 101.8a4.4 4.4 0 0 1-.7-3.9M107.4 101.2a4.4 4.4 0 0 1-2.5-3.2M333.8 121.6l-3.5 2M339.8 121.4l3.5-2M355.4 132a7.4 7.4 0 0 1-2-3.5M355.4 133.6l3.6-2.1M355.6 138.1l3.5-2.1"/>
<path d="M355.9 130.9l-3.6 2M355.9 131.6l-3.6 2M356.9 126.5l-3.5 2M357 137.2l-3.6 2.1M357.1 130.5l3.5-2M357.2 138l-3.5 2.1M357.7 136.2l-3.5 2.1M359 130a7.4 7.4 0 0 1-2.1-3.5M360.7 129.7l3.6-2M364.5 131.6l3.6-2.1M368.1 135.3l3.5-2M373.1 136.2l-3.6 2"/>
<path d="M357.5 142.3l-.4-.8M358.8 146.3l3.5-2.1M360.2 143.6l-3.5 2M360.7 144.3l-3.5 2M361.1 140.3l-.5-.9M362.2 150.9l3.6-2M363 143.5l-3.5 2M364.9 148.5l-3.5 2.1M365.5 149l-3.5 2M366.4 153a7.3 7.3 0 0 1-1.7-3.6M366.8 146.4l-3.5 2M368.6 150.3l-.5-.9"/>
<path d="M370 150.9a7.3 7.3 0 0 1-1.8-3.6M370 150.9l-3.6 2.1M370.4 147.1l-3.5 2M370.5 151l-.8 .5M373.4 144.9l-3.5 2M374.1 141l-3.5 2.1M376.4 141.1l-.9 .2-1.1-.3M72.5 219.8h17.4M99.8 219.8l.3-1.1 .2-1.1M101.4 214.8a6.3 6.3 0 0 1-1.6 4.6l-.9 .4M103.6 214.8a6.3 6.3 0 0 0 1.6 4.6l.9 .4M105.3 219.8l-.4-1.1-.1-1.1"/>
<path d="M115.1 219.8h17.4M72.5 224.8h17.4M99.8 224.8h-9.9M115.1 224.8h17.4M115.1 224.8h-9.8M99.6 244.8h-.2h.9M99.6 249.8h-.2h.9M103.3 244.8h1M103.3 249.8h1M108.2 244.8h.4h-.6M108.2 249.8h.4h-.6M111.9 244.8h2.1"/>
<path d="M111.9 249.8h2.1M112.9 244.8h4.1M112.9 249.8h4.1M114 244.8h-1.1M114 249.8h-1.1M114 244.8h-2.1M114 249.8h-2.1"/>
</g>
<g fill="none" stroke="#000" stroke-width=".2" stroke-dasharray="1.3 .6" stroke-dashoffset=".1">
<path d="M99.8 43.5a2.75 2.75 0 0 1 2.7-2.7 2.75 2.75 0 0 1 2.8 2.7M267.8 72.8v2.9M272.8 72.8v2.9M242.8 87v-25.5v51v-25.5M267.8 98.3v2.9M272.8 98.3v2.9M352.3 132.9a2.57 2.57 0 0 1 2.8 .6M355.9 130.9a2.57 2.57 0 0 1 2.7 .6M357.9 130.7l-14.1 8.2M353.8 156.2l14.1-8.2M356.7 145.6a2.56 2.56 0 0 1 .8-2.6M360.2 143.6a2.56 2.56 0 0 1 .9-2.6"/>
<path d="M128 219.8h-51h51"/>
</g>
<g fill="none" stroke="#000" stroke-width=".2" stroke-dasharray="1.3 .6" stroke-dashoffset="-.1">
<path d="M242.8 49.8v-5.2M162.8 61.5v51M346.9 111.6a9 9 0 0 1-3.1 7.5l-1.4 .7-1 .3M128 139.8h-51M332.5 127.5a11.2 11.2 0 0 0-5 8.5 32.2 32.2 0 0 0 3.7 18.6 37.8 37.8 0 0 0 14.4 16 13.8 13.8 0 0 0 10.8 1.8l1.6-.7M355.9 135.3a5 5 0 0 1 2-4.6M376.7 146.5a3.7 3.7 0 0 1-2.8-1.4M104.7 179.8h-4.4h4.4M350.1 176.2a32.9 32.9 0 0 1-15.1-11.1 47.5 47.5 0 0 1-10.9-26.4 24.9 24.9 0 0 1 .5-6.6M106.1 219.8h-7.2M113.7 244.8h3.5M113.7 249.8h3.5"/>
<path d="M117.2 244.8h-3.5M117.2 249.8h-3.5"/>
</g>
<path d="M237.8 45.4a4.7 4.7 0 0 1 5 4.4M340.9 117.2a2.65 2.65 0 0 1 2.1-.6h.1a.99 .99 0 0 1-.4 1.1M366.8 149.7a4.5 4.5 0 0 1 .2 3.3M370.4 147.6a4.5 4.5 0 0 1 .1 3.4M104.8 217.6v-37.8" fill="none" stroke="#000" stroke-width=".2" stroke-dasharray="1.3 .6" stroke-dashoffset="-.2"/>
<g fill="none" stroke="#000" stroke-width=".2" stroke-dasharray="1.3 .6" stroke-dashoffset=".3">
<path d="M202.8 41.3v4.5M267.8 74.4v2.5M272.8 74.4v2.5M267.8 97.1v2.5M272.8 97.1v2.5M343.3 113.6v-.7M346.9 111.6v-.7M353.4 139.3a1.64 1.64 0 0 1 2-1.2M355.5 133.4l.2-.6M355.7 137.7a.29 .29 0 0 1 0 .3 .29 .29 0 0 1-.3 .1M357 137.2a1.64 1.64 0 0 1 2-1.1M359 136.1a.29 .29 0 0 0 .2-.2 .29 .29 0 0 0 0-.3"/>
<path d="M359.1 131.4l.1-.7M364.1 127.7a.29 .29 0 0 0 .3-.4M367.2 129.1l.5 .4M359.4 145.6a.33 .33 0 0 1 .6 .1M359.4 145.6a1.7 1.7 0 0 1-2.2 .7M362.9 143.6a1.7 1.7 0 0 1-2.2 .7M363.5 143.6a.33 .33 0 0 0-.6 0M366.8 149.7v-.4l.2-.2M370.5 147l-.2 .2 .1 .4M373.9 145.1a.33 .33 0 0 0-.6-.1M91.4 249.8h.7M91.4 244.8h.7"/>
<path d="M92 244.8h-.6M92.1 249.8h-.7M93.6 244.8h.6M94.2 249.8h-.6M104.3 249.8h.6M104.9 244.8h-.6"/>
</g>
<g fill="none" stroke="#000" stroke-width=".2" stroke-dasharray="1.3 .6" stroke-dashoffset=".2">
<path d="M242.8 43.5v-2.7M247.8 43.5v-2.7M267.8 93.6v-2.8M267.8 83.3v-2.9M272.8 93.6v-2.8M272.8 83.3v-2.9M92.5 129.8h20M341.7 143.5a15.4 15.4 0 0 0 7.6 12.5 4.3 4.3 0 0 0 5.5-.6 8.5 8.5 0 0 0 .3-7.8 14.9 14.9 0 0 0-7.2-8.7 4 4 0 0 0-6 3l-.2 1.6M363.1 148.7a2.16 2.16 0 0 1-1.1 2.3M366.7 146.7a2.16 2.16 0 0 1-1.2 2.3M367.9 148a5.1 5.1 0 0 1-5.1-.6 15.7 15.7 0 0 1-6.9-12.1M89 244.8h2.9"/>
<path d="M89 249.8h2.9M91.9 244.8h-2.9M91.9 249.8h-2.9"/>
</g>
<path d="M267.8 78.4v-1.7M272.8 78.4v-1.7M267.8 97.3v-1.7M272.8 97.3v-1.7M368.2 129.4l.4-1 .5-.4M100.3 179.8v37.9M101.1 244.8h1.7M101.1 249.8h1.7" fill="none" stroke="#000" stroke-width=".2" stroke-dasharray="1.3 .6" stroke-dashoffset=".8"/>
<path d="M344.4 117.8l-1.3-1.2M355.2 127.2l-1.5 .8" fill="none" stroke="#000" stroke-width=".2" stroke-dasharray="1.3 .6" stroke-dashoffset=".9"/>
<path d="M242.8 49.8v1v-1" fill="none" stroke="#000" stroke-width=".2" stroke-dasharray="1.3 .6" stroke-dashoffset="1"/>
<g font-size="8.5">
<text x="338.1" y="259.3">Pasante bobina</text>
<text x="347.7" y="279.7">Plano 15</text>
</g>
<g font-size="5.3">
<text x="41" y="8.9">8</text>
<text x="88.5" y="8.9">7</text>
<text x="138.5" y="8.9">6</text>
<text x="188.5" y="8.9">5</text>
<text x="238.5" y="8.9">4</text>
<text x="288.5" y="8.9">3</text>
<text x="338.5" y="8.9">2</text>
<text x="386" y="8.9">1</text>
<text x="16.2" y="30.7">F</text>
<text x="411.2" y="30.7">F</text>
<text x="16.1" y="74.9">E</text>
<text x="411.1" y="74.9">E</text>
<text x="15.5" y="124.9">D</text>
<text x="410.5" y="124.9">D</text>
<text x="15.4" y="174.9">C</text>
<text x="410.4" y="174.9">C</text>
<text x="16" y="224.9">B</text>
<text x="411" y="224.9">B</text>
<text x="15.5" y="269.2">A</text>
<text x="410.5" y="269.2">A</text>
<text x="41" y="290.9">8</text>
<text x="88.5" y="290.9">7</text>
<text x="138.5" y="290.9">6</text>
<text x="188.5" y="290.9">5</text>
<text x="238.5" y="290.9">4</text>
<text x="288.5" y="290.9">3</text>
<text x="338.5" y="290.9">2</text>
<text x="386" y="290.9">1</text>
</g>
<g font-size="4.7" fill="#808080">
<text x="220" y="29.8">45,00</text>
<text x="277.7" y="32.6" transform="rotate(-90 277.7 32.6)">4,50</text>
<text x="58.7" y="49.1" transform="rotate(40 58.7 49.1)">51,00</text>
<text x="109.5" y="52.9" transform="rotate(-38 109.5 52.9)">R17,00</text>
<text x="218.3" y="53.6" transform="rotate(-11 218.3 53.6)">R5,00</text>
<text x="139.7" y="56.5" transform="rotate(-38 139.7 56.5)">30,00</text>
<text x="284.5" y="58" transform="rotate(-90 284.5 58)">5,00</text>
<text x="91.3" y="68.1" transform="rotate(-7 91.3 68.1)">0,87</text>
<text x="287.8" y="89.2" transform="rotate(-90 287.8 89.2)">76,25</text>
<text x="37.5" y="93.6" transform="rotate(-90 37.5 93.6)">30,00</text>
<text x="45.7" y="93.6" transform="rotate(-90 45.7 93.6)">26,00</text>
<text x="53.2" y="93.6" transform="rotate(-90 53.2 93.6)">24,43</text>
<text x="61.5" y="93.6" transform="rotate(-90 61.5 93.6)">21,33</text>
<text x="139.3" y="93.6" transform="rotate(-90 139.3 93.6)">20,00</text>
<text x="277.7" y="91.9" transform="rotate(-90 277.7 91.9)">29,87</text>
<text x="148.5" y="139.6" transform="rotate(-90 148.5 139.6)">10,00</text>
<text x="148.5" y="188.7" transform="rotate(-90 148.5 188.7)">80,00</text>
<text x="141.5" y="215.9" transform="rotate(-90 141.5 215.9)">5,00</text>
<text x="148.5" y="241" transform="rotate(-90 148.5 241)">20,00</text>
<text x="148.5" y="261.5" transform="rotate(-90 148.5 261.5)">5,00</text>
</g>
<text font-size="4.1" x="21" y="293.7">Producto SOLIDWORKS Educational. Solo para uso en la enseñanza.</text>
<text font-size="3.9" x="400.9" y="275.5">A3</text>
<g font-size="2">
<text x="231.8" y="234.6">SI NO SE INDICA LO CONTRARIO:</text>
<text x="231.8" y="237.1">LAS COTAS SE EXPRESAN EN MM</text>
<text x="231.8" y="239.6">ACABADO SUPERFICIAL:</text>
<text x="264.4" y="234.6">ACABADO:</text>
<text x="311.3" y="234.5">REBARBAR Y</text>
<text x="311.3" y="237">ROMPER ARISTAS</text>
<text x="311.3" y="239.5">VIVAS</text>
<text x="342.6" y="236">NO CAMBIE LA ESCALA</text>
<text x="383.3" y="236.2">REVISIÓN</text>
<text x="231.8" y="242.1">TOLERANCIAS:</text>
<text x="233.4" y="244.6">LINEAL:</text>
<text x="233.4" y="247.1">ANGULAR:</text>
<text x="244.3" y="252">NOMBRE</text>
<text x="260" y="251.9">FIRMA</text>
<text x="277.2" y="251.9">FECHA</text>
<text x="329.9" y="251.9">TÍTULO:</text>
<text x="230.6" y="256.1">DIBUJ.</text>
<text x="230.7" y="260.3">VERIF.</text>
<text x="230.4" y="264.4">APROB.</text>
<text x="230.5" y="268.8">FABR.</text>
<text x="230.7" y="273.1">CALID.</text>
<text x="285.6" y="272.5">MATERIAL:</text>
<text x="330.1" y="272.5">N.º DE DIBUJO</text>
<text x="285.6" y="285.5">PESO:</text>
<text x="330.1" y="285.6">ESCALA:1:1</text>
<text x="374.5" y="285.6">HOJA 1 DE 1</text>
</g>
</svg>
